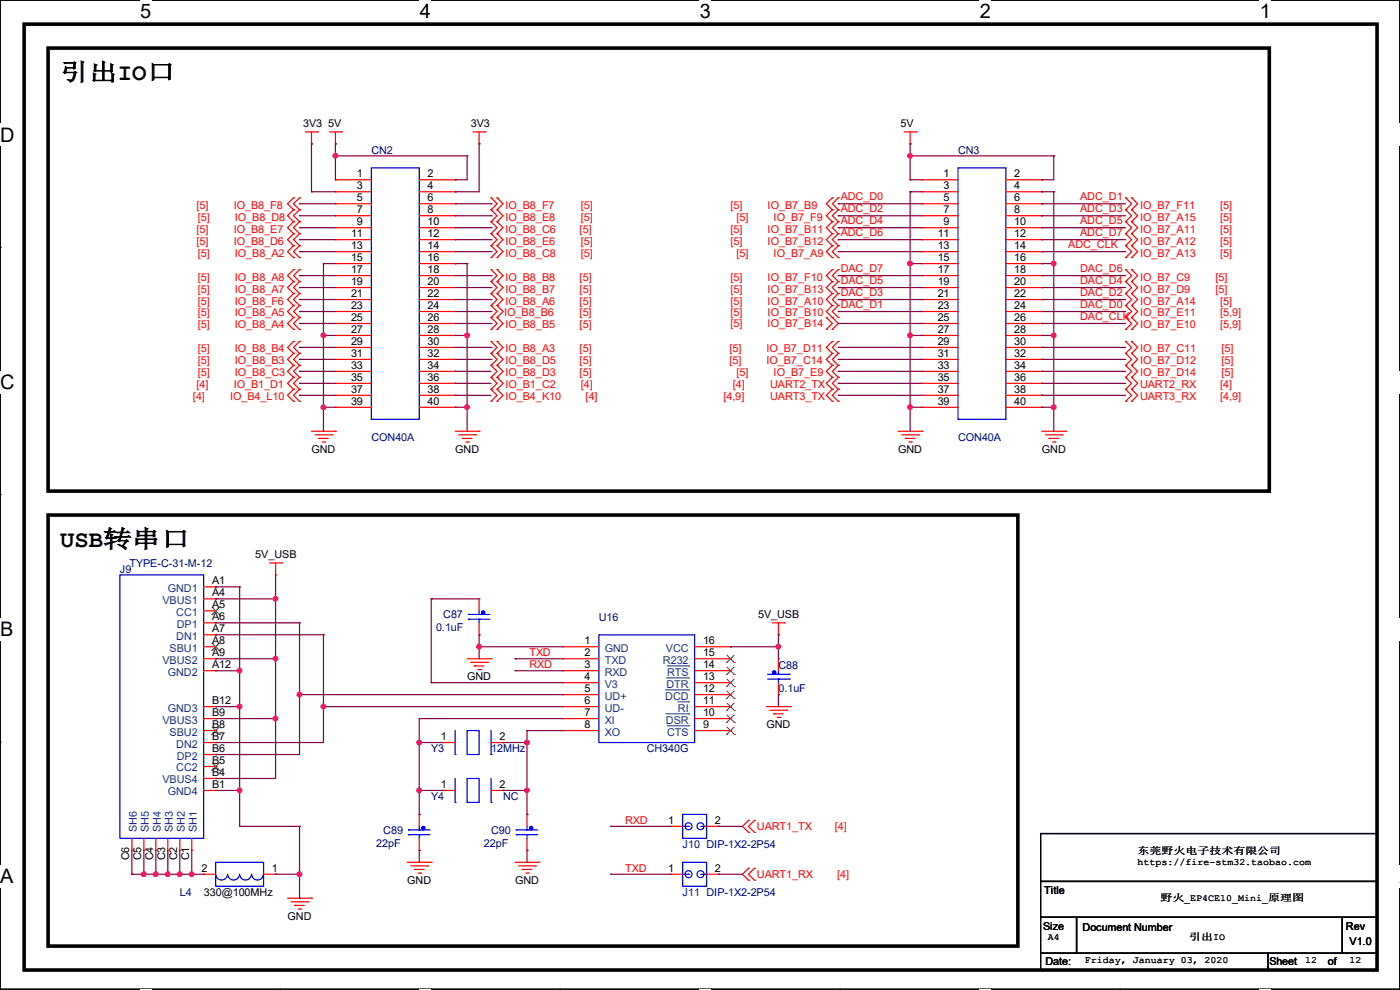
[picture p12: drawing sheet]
<svg xmlns="http://www.w3.org/2000/svg" width="297mm" height="210mm" viewBox="0 0 297 210" stroke-linecap="round" stroke-linejoin="round" font-family="sans-serif">
<path d="M0 0h297v209.8h-297z" fill="none" stroke="#000" stroke-width=".25"/>
<g fill="#fff">
<path d="M29.7 0h2.4v4.8h-2.4z"/>
<path d="M29.7 209.8h2.4v.2h-2.4z"/>
</g>
<path d="M59.4 0h.1M59.4 209.8h.1" fill="none" stroke="#000" stroke-width=".25"/>
<g fill="#fff">
<path d="M89.1 0h2.3v4.8h-2.3z"/>
<path d="M89.1 209.8h2.3v.2h-2.3z"/>
</g>
<path d="M118.8 0h.1M118.8 209.8h.1" fill="none" stroke="#000" stroke-width=".25"/>
<g fill="#fff">
<path d="M148.5 0h2.3v4.8h-2.3z"/>
<path d="M148.5 209.8h2.3v.2h-2.3z"/>
</g>
<path d="M178.2 0h.1M178.2 209.8h.1" fill="none" stroke="#000" stroke-width=".25"/>
<g fill="#fff">
<path d="M207.9 0h2.3v4.8h-2.3z"/>
<path d="M207.9 209.8h2.3v.2h-2.3z"/>
</g>
<path d="M237.6 0h.1M237.6 209.8h.1" fill="none" stroke="#000" stroke-width=".25"/>
<g fill="#fff">
<path d="M267.3 0h2.3v4.8h-2.3z"/>
<path d="M267.3 209.8h2.3v.2h-2.3z"/>
<path d="M0 26.2h3.1v4.8h-3.1z"/>
<path d="M297 26.2v4.8z"/>
<path d="M0 78.7h3.1v4.7h-3.1z"/>
<path d="M297 78.7v4.7z"/>
</g>
<path d="M0 52.5h.1M297 52.5h.1" fill="none" stroke="#000" stroke-width=".25"/>
<g fill="#fff">
<path d="M0 131.1h2.9v4.8h-2.9z"/>
<path d="M297 131.1v4.8z"/>
</g>
<path d="M0 104.9h.1M297 104.9h.1" fill="none" stroke="#000" stroke-width=".25"/>
<g fill="#fff">
<path d="M0 183.6h2.9v4.7h-2.9z"/>
<path d="M296.9 183.6h.1v4.7h-.1z"/>
</g>
<path d="M0 157.4h.1M297 157.4h.1M220.8 176.8h71.3v10.2h-71.3zM220.8 187h71.3v7.6h-71.3zM220.8 194.6h7.6v7.6h-7.6zM228.4 194.6h56.4v7.6h-56.4zM284.8 194.6h7.3v7.6h-7.3zM220.8 202.2h48.2v3.6h-48.2zM269 202.2h23.1v3.6h-23.1z" fill="none" stroke="#000" stroke-width=".25"/>
<path d="M5.1 5.1h287v200.7h-287zM10.2 10.2h259.1v94h-259.1zM10.2 109.3h205.7v91.4h-205.7z" fill="none" stroke="#000" stroke-width=".76"/>
<g fill="none" stroke="#f00" stroke-width=".25">
<path d="M64.8 28h2.6M66.1 30.5h.1M66.1 28v2.5M67.4 28h.1M69.9 28h2.5M71.2 30.5h.1M71.2 38.1h.1M71.2 28v2.5M71.2 38.1h7.6M72.4 28h.1M88.9 38.1h7.7M96.6 38.1h.1"/>
<path d="M100.4 28h2.5M101.6 30.5h.1M101.6 28v2.5M102.9 28h.1M191.8 28h2.6M193.1 30.5h.1M193.1 28v2.5M194.4 28h.1M195.6 38.1h.1M195.6 38.1h7.6M213.4 38.1h7.6M221 38.1h.1"/>
<path d="M62.3 42h.1M62.3 44.5h.1M62.3 47h.1M62.3 49.6h.1M62.3 52.1h.1M62.3 54.7h.1M62.3 57.2h.1M62.3 59.7h.1M62.3 42l-1.3 1.2 1.3 1.3M62.3 44.5l-1.3 1.3 1.3 1.2M62.3 47l-1.3 1.3 1.3 1.3M62.3 49.6l-1.3 1.2 1.3 1.3"/>
<path d="M62.3 52.1l-1.3 1.3 1.3 1.3M62.3 57.2l-1.3 1.3 1.3 1.2M62.3 59.7l-1.3 1.3 1.3 1.3M63.5 42h.1M63.5 44.5h.1M63.5 47h.1M63.5 49.6h.1M63.5 52.1h.1M63.5 54.7h.1M63.5 57.2h.1M63.5 59.7h.1M63.5 42l-1.2 1.2 1.2 1.3"/>
<path d="M63.5 44.5l-1.2 1.3 1.2 1.2M63.5 47l-1.2 1.3 1.2 1.3M63.5 49.6l-1.2 1.2 1.2 1.3M63.5 52.1l-1.2 1.3 1.2 1.3M63.5 57.2l-1.2 1.3 1.2 1.2M63.5 59.7l-1.2 1.3 1.2 1.3M71.2 40.7h.1M71.2 43.2h.1M71.2 45.8h.1M71.2 48.3h.1M71.2 50.8h.1M71.2 53.4h.1"/>
<path d="M71.2 55.9h.1M71.2 58.5h.1M71.2 40.7h7.6M71.2 43.2h7.6M71.2 45.8h7.6M71.2 48.3h7.6M71.2 50.8h7.6M71.2 53.4h7.6M71.2 55.9h7.6M71.2 58.5h7.6M88.9 40.7h7.7M88.9 43.2h7.7"/>
<path d="M88.9 45.8h7.7M88.9 48.3h7.7M88.9 50.8h7.7M88.9 53.4h7.7M88.9 55.9h7.7M88.9 58.5h7.7M96.6 40.7h.1M96.6 43.2h.1M96.6 45.8h.1M96.6 48.3h.1M96.6 50.8h.1M96.6 53.4h.1"/>
<path d="M96.6 55.9h.1M96.6 58.5h.1M104.2 42h.1M104.2 44.5h.1M104.2 47h.1M104.2 49.6h.1M104.2 52.1h.1M104.2 54.7h.1M104.2 57.2h.1M104.2 59.7h.1M104.2 42l1.3 1.2-1.3 1.3M104.2 44.5l1.3 1.3-1.3 1.2"/>
<path d="M104.2 47l1.3 1.3-1.3 1.3M104.2 49.6l1.3 1.2-1.3 1.3M104.2 52.1l1.3 1.3-1.3 1.3M104.2 57.2l1.3 1.3-1.3 1.2M104.2 59.7l1.3 1.3-1.3 1.3M105.5 42h.1M105.5 44.5h.1M105.5 47h.1M105.5 49.6h.1M105.5 52.1h.1M105.5 54.7h.1M105.5 57.2h.1"/>
<path d="M105.5 59.7h.1M105.5 42l1.2 1.2-1.2 1.3M105.5 44.5l1.2 1.3-1.2 1.2M105.5 47l1.2 1.3-1.2 1.3M105.5 49.6l1.2 1.2-1.2 1.3M105.5 52.1l1.2 1.3-1.2 1.3M105.5 57.2l1.2 1.3-1.2 1.2M105.5 59.7l1.2 1.3-1.2 1.3M176.6 57.2h.1M176.6 59.7h.1M176.6 42h.1M176.6 44.5h.1"/>
<path d="M176.6 47h.1M176.6 49.6h.1M176.6 52.1h.1M176.6 54.7h.1M176.6 57.2l-1.3 1.3 1.3 1.2M176.6 42l-1.3 1.2 1.3 1.3M176.6 44.5l-1.3 1.3 1.3 1.2M176.6 47l-1.3 1.3 1.3 1.3M176.6 49.6l-1.3 1.2 1.3 1.3M176.6 59.7l-1.3 1.3 1.3 1.3M176.6 52.1l-1.3 1.3 1.3 1.3M177.8 57.2h.1"/>
<path d="M177.8 59.7h.1M177.8 42h.1M177.8 44.5h.1M177.8 47h.1M177.8 49.6h.1M177.8 52.1h.1M177.8 54.7h.1M177.8 57.2l-1.2 1.3 1.2 1.2M177.8 42l-1.2 1.2 1.2 1.3M177.8 44.5l-1.2 1.3 1.2 1.2M177.8 47l-1.2 1.3 1.2 1.3M177.8 49.6l-1.2 1.2 1.2 1.3"/>
<path d="M177.8 59.7l-1.2 1.3 1.2 1.3M177.8 52.1l-1.2 1.3 1.2 1.3M195.6 40.7h.1M195.6 43.2h.1M195.6 45.8h.1M195.6 48.3h.1M195.6 50.8h.1M195.6 53.4h.1M195.6 55.9h.1M195.6 58.5h.1M195.6 40.7h7.6M195.6 43.2h7.6"/>
<path d="M195.6 45.8h7.6M195.6 48.3h7.6M195.6 50.8h7.6M195.6 53.4h7.6M195.6 55.9h7.6M195.6 58.5h7.6M213.4 40.7h7.6M213.4 43.2h7.6M213.4 45.8h7.6M213.4 48.3h7.6M213.4 50.8h7.6M213.4 53.4h7.6"/>
<path d="M213.4 55.9h7.6M213.4 58.5h7.6M221 40.7h.1M221 43.2h.1M221 45.8h.1M221 48.3h.1M221 50.8h.1M221 53.4h.1M221 55.9h.1M221 58.5h.1M238.8 44.5h.1M238.8 47h.1"/>
<path d="M238.8 42h.1M238.8 49.6h.1M238.8 52.1h.1M238.8 54.7h.1M238.8 57.2h.1M238.8 59.7h.1M238.8 44.5l1.3 1.3-1.3 1.2M238.8 42l1.3 1.2-1.3 1.3M238.8 47l1.3 1.3-1.3 1.3M238.8 49.6l1.3 1.2-1.3 1.3M238.8 52.1l1.3 1.3-1.3 1.3M238.8 57.2l1.3 1.3-1.3 1.2"/>
<path d="M238.8 59.7l1.3 1.3-1.3 1.3M240.1 44.5h.1M240.1 47h.1M240.1 42h.1M240.1 49.6h.1M240.1 52.1h.1M240.1 54.7h.1M240.1 57.2h.1M240.1 59.7h.1M240.1 44.5l1.2 1.3-1.2 1.2M240.1 42l1.2 1.2-1.2 1.3M240.1 47l1.2 1.3-1.2 1.3"/>
<path d="M240.1 49.6l1.2 1.2-1.2 1.3M240.1 52.1l1.2 1.3-1.2 1.3M240.1 57.2l1.2 1.3-1.2 1.2M240.1 59.7l1.2 1.3-1.2 1.3M62.3 62.3h.1M62.3 64.8h.1M62.3 67.4h.1M62.3 69.9h.1M62.3 72.4h.1M62.3 75h.1M62.3 77.5h.1M62.3 62.3l-1.3 1.2 1.3 1.3"/>
<path d="M62.3 64.8l-1.3 1.3 1.3 1.3M62.3 67.4l-1.3 1.2 1.3 1.3M62.3 72.4l-1.3 1.3 1.3 1.3M62.3 75l-1.3 1.2 1.3 1.3M62.3 77.5l-1.3 1.3 1.3 1.3M63.5 62.3h.1M63.5 64.8h.1M63.5 67.4h.1M63.5 69.9h.1M63.5 72.4h.1M63.5 75h.1M63.5 77.5h.1"/>
<path d="M63.5 62.3l-1.2 1.2 1.2 1.3M63.5 64.8l-1.2 1.3 1.2 1.3M63.5 67.4l-1.2 1.2 1.2 1.3M63.5 72.4l-1.2 1.3 1.2 1.3M63.5 75l-1.2 1.2 1.2 1.3M63.5 77.5l-1.2 1.3 1.2 1.3M71.2 61h.1M71.2 63.5h.1M71.2 66.1h.1M71.2 68.6h.1M71.2 71.2h.1M71.2 73.7h.1"/>
<path d="M71.2 76.2h.1M71.2 78.8h.1M71.2 61h7.6M71.2 63.5h7.6M71.2 66.1h7.6M71.2 68.6h7.6M71.2 71.2h7.6M71.2 73.7h7.6M71.2 76.2h7.6M71.2 78.8h7.6M88.9 61h7.7M88.9 63.5h7.7"/>
<path d="M88.9 66.1h7.7M88.9 68.6h7.7M88.9 71.2h7.7M88.9 73.7h7.7M88.9 76.2h7.7M88.9 78.8h7.7M96.6 61h.1M96.6 63.5h.1M96.6 66.1h.1M96.6 68.6h.1M96.6 71.2h.1M96.6 73.7h.1"/>
<path d="M96.6 76.2h.1M96.6 78.8h.1M104.2 62.3h.1M104.2 64.8h.1M104.2 67.4h.1M104.2 69.9h.1M104.2 72.4h.1M104.2 75h.1M104.2 77.5h.1M104.2 62.3l1.3 1.2-1.3 1.3M104.2 64.8l1.3 1.3-1.3 1.3M104.2 67.4l1.3 1.2-1.3 1.3"/>
<path d="M104.2 72.4l1.3 1.3-1.3 1.3M104.2 75l1.3 1.2-1.3 1.3M104.2 77.5l1.3 1.3-1.3 1.3M105.5 62.3h.1M105.5 64.8h.1M105.5 67.4h.1M105.5 69.9h.1M105.5 72.4h.1M105.5 75h.1M105.5 77.5h.1M105.5 62.3l1.2 1.2-1.2 1.3M105.5 64.8l1.2 1.3-1.2 1.3"/>
<path d="M105.5 67.4l1.2 1.2-1.2 1.3M105.5 72.4l1.2 1.3-1.2 1.3M105.5 75l1.2 1.2-1.2 1.3M105.5 77.5l1.2 1.3-1.2 1.3M175.3 69.9h.1M175.3 67.4h.1M175.3 67.4l1.3 1.2-1.3 1.3M176.6 62.3h.1M176.6 64.8h.1M176.6 67.4h.1M176.6 72.4h.1M176.6 75h.1"/>
<path d="M176.6 77.5h.1M176.6 69.9h.1M176.6 62.3l-1.3 1.2 1.3 1.3M176.6 64.8l-1.3 1.3 2.5 2.5-1.2 1.3M176.6 72.4l-1.3 1.3 1.3 1.3M176.6 75l-1.3 1.2 1.3 1.3M176.6 77.5l-1.3 1.3 1.3 1.3M177.8 62.3h.1M177.8 64.8h.1M177.8 67.4h.1M177.8 72.4h.1M177.8 75h.1"/>
<path d="M177.8 77.5h.1M177.8 62.3l-1.2 1.2 1.2 1.3M177.8 64.8l-1.2 1.3 1.2 1.3M177.8 72.4l-1.2 1.3 1.2 1.3M177.8 75l-1.2 1.2 1.2 1.3M177.8 77.5l-1.2 1.3 1.2 1.3M195.6 61h.1M195.6 63.5h.1M195.6 66.1h.1M195.6 68.6h.1M195.6 71.2h.1M195.6 73.7h.1"/>
<path d="M195.6 76.2h.1M195.6 78.8h.1M195.6 61h7.6M195.6 63.5h7.6M195.6 66.1h7.6M195.6 68.6h7.6M195.6 71.2h7.6M195.6 73.7h7.6M195.6 76.2h7.6M195.6 78.8h7.6M213.4 61h7.6M213.4 63.5h7.6"/>
<path d="M213.4 66.1h7.6M213.4 68.6h7.6M213.4 71.2h7.6M213.4 73.7h7.6M213.4 76.2h7.6M213.4 78.8h7.6M221 61h.1M221 63.5h.1M221 66.1h.1M221 68.6h.1M221 71.2h.1M221 73.7h.1"/>
<path d="M221 76.2h.1M221 78.8h.1M238.8 62.3h.1M238.8 64.8h.1M238.8 67.4h.1M238.8 69.9h.1M238.8 72.4h.1M238.8 75h.1M238.8 77.5h.1M238.8 62.3l1.3 1.2-1.3 1.3M238.8 64.8l1.3 1.3-1.3 1.3M238.8 67.4l1.3 1.2-1.3 1.3"/>
<path d="M238.8 72.4l1.3 1.3-1.3 1.3M238.8 75l1.3 1.2-1.3 1.3M238.8 77.5l1.3 1.3-1.3 1.3M240.1 62.3h.1M240.1 64.8h.1M240.1 67.4h.1M240.1 69.9h.1M240.1 72.4h.1M240.1 75h.1M240.1 77.5h.1M240.1 62.3l1.2 1.2-1.2 1.3M240.1 64.8l1.2 1.3-1.2 1.3"/>
<path d="M240.1 67.4l1.2 1.2-1.2 1.3M240.1 72.4l1.2 1.3-1.2 1.3M240.1 75l1.2 1.2-1.2 1.3M240.1 77.5l1.2 1.3-1.2 1.3M62.3 80.1h.1M62.3 82.6h.1M62.3 85.1h.1M62.3 80.1l-1.3 1.2 1.3 1.3M62.3 82.6l-1.3 1.3 1.3 1.2M63.5 80.1h.1M63.5 82.6h.1M63.5 85.1h.1"/>
<path d="M63.5 80.1l-1.2 1.2 1.2 1.3M63.5 82.6l-1.2 1.3 1.2 1.2M66.1 91.5h5.1M66.8 92.2h3.6M67.6 93h.1M67.6 93h2M68.4 93.8h.5M68.9 93.8h.1M70.4 92.2h.1M71.2 91.5h.1M71.2 81.3h.1M71.2 83.9h.1"/>
<path d="M71.2 86.4h.1M71.2 81.3h7.6M71.2 83.9h7.6M71.2 86.4h7.6M88.9 81.3h7.7M88.9 83.9h7.7M88.9 86.4h7.7M96.6 81.3h.1M96.6 83.9h.1M96.6 86.4h.1M96.6 91.5h5M97.3 92.2h3.6"/>
<path d="M98.1 93h.1M98.1 93h2M98.8 93.8h.6M99.4 93.8h.1M100.9 92.2h.1M101.6 91.5h.1M104.2 80.1h.1M104.2 82.6h.1M104.2 85.1h.1M104.2 80.1l1.3 1.2-1.3 1.3M104.2 82.6l1.3 1.3-1.3 1.2M105.5 80.1h.1"/>
<path d="M105.5 82.6h.1M105.5 85.1h.1M105.5 80.1l1.2 1.2-1.2 1.3M105.5 82.6l1.2 1.3-1.2 1.2M176.6 80.1h.1M176.6 82.6h.1M176.6 85.1h.1M176.6 80.1l-1.3 1.2 1.3 1.3M176.6 82.6l-1.3 1.3 1.3 1.2M177.8 80.1h.1M177.8 82.6h.1M177.8 85.1h.1"/>
<path d="M177.8 80.1l-1.2 1.2 1.2 1.3M177.8 82.6l-1.2 1.3 1.2 1.2M190.5 91.5h5.1M191.3 92.2h3.6M192.1 93h.1M192.1 93h2M192.8 93.8h.5M193.3 93.8h.1M194.9 92.2h.1M195.6 91.5h.1M195.6 81.3h.1M195.6 83.9h.1"/>
<path d="M195.6 86.4h.1M195.6 81.3h7.6M195.6 83.9h7.6M195.6 86.4h7.6M213.4 81.3h7.6M213.4 83.9h7.6M213.4 86.4h7.6M221 81.3h.1M221 83.9h.1M221 86.4h.1M221 91.5h5.1M221.8 92.2h3.5"/>
<path d="M222.5 93h.1M222.5 93h2.1M223.3 93.8h.5M223.8 93.8h.1M225.3 92.2h.1M226.1 91.5h.1M238.8 80.1h.1M238.8 82.6h.1M238.8 85.1h.1M238.8 80.1l1.3 1.2-1.3 1.3M238.8 82.6l1.3 1.3-1.3 1.2M240.1 80.1h.1"/>
<path d="M240.1 82.6h.1M240.1 85.1h.1M240.1 80.1l1.2 1.2-1.2 1.3M240.1 82.6l1.2 1.3-1.2 1.2M57.2 119.4h2.5M58.5 119.4v2.6M59.7 119.4h.1M43.2 139.7h2.6M43.2 132.1h2.6M43.2 124.5h2.6M43.2 127h2.6M43.2 129.6h2.6"/>
<path d="M43.2 134.7h2.6M43.2 137.2h2.6M45.8 124.5h.1M45.8 127h.1M45.8 129.6h.1M45.8 132.1h.1M45.8 134.7h.1M45.8 137.2h.1M45.8 139.7h.1M58.5 122h.1M99.1 139.7h5.1M101.6 127h.1"/>
<path d="M101.6 134.7h.1M101.6 127v2.6M101.6 132.1v2.6M104.2 139.7h.1M119.4 137.2h.1M119.4 139.7h.1M119.4 139.7h7.6M119.4 137.2h7.6M147.4 139.7h7.6M147.4 137.2h7.6M155 139.7h.1M155 137.2h.1"/>
<path d="M163.9 132.1h2.5M165.1 134.7h.1M165.1 139.7h.1M165.1 132.1v2.6M165.1 139.7v2.6M166.4 132.1h.1M43.2 149.9h2.6M43.2 142.3h2.6M43.2 152.4h2.6M43.2 155h2.6M43.2 157.5h2.6M45.8 142.3h.1"/>
<path d="M45.8 149.9h.1M45.8 152.4h.1M45.8 155h.1M45.8 157.5h.1M94 157.5h.1M94 157.5h2.6M99.9 140.5h3.5M100.6 141.3h.1M100.6 141.3h2.1M101.4 142h.5M101.9 142h.1M103.4 140.5h.1"/>
<path d="M104.2 157.5h2.5M106.7 157.5h.1M119.4 142.3h.1M119.4 144.8h.1M119.4 147.4h.1M119.4 149.9h.1M119.4 152.4h.1M119.4 155h.1M119.4 149.9h7.6M119.4 142.3h7.6M119.4 152.4h7.6M119.4 155h7.6"/>
<path d="M119.4 144.8h7.6M119.4 147.4h7.6M147.4 149.9h7.6M147.4 142.3h7.6M147.4 152.4h7.6M147.4 155h7.6M147.4 144.8h7.6M147.4 147.4h7.6M155 155h.1M155 152.4h.1M155 149.9h.1M155 147.4h.1"/>
<path d="M155 144.8h.1M155 142.3h.1M162.6 149.9h5.1M163.4 150.7h3.5M164.1 151.4h.1M164.1 151.4h2.1M164.9 152.2h.5M165.1 147.4h.1M165.1 144.8v2.6M165.4 152.2h.1M166.9 150.7h.1M167.7 149.9h.1"/>
<path d="M28 177.8v2.6M30.5 177.8v2.6M33.1 177.8v2.6M35.6 177.8v2.6M38.1 177.8v2.6M40.7 177.8v2.6M43.2 160.1h2.6M43.2 162.6h2.6M43.2 165.1h2.6M43.2 167.7h2.6M45.8 160.1h.1M45.8 162.6h.1"/>
<path d="M45.8 165.1h.1M45.8 167.7h.1M88.9 172.8h.1M88.9 172.8v2.5M88.9 177.8v2.6M94 167.7h.1M94 167.7h2.6M104.2 167.7h2.5M106.7 167.7h.1M111.8 172.8h.1M111.8 172.8v2.5M111.8 177.8v2.6"/>
<path d="M142.3 175.3h.1M142.3 175.3h2.5M149.9 175.3h2.5M152.4 175.3h.1M158.8 174h.1M158.8 176.6h.1M158.8 174l-1.3 1.3 1.3 1.3M160.1 176.6h.1M160.1 174h.1M160.1 174l-1.3 1.3 1.3 1.3M28 180.4h.1M30.5 180.4h.1"/>
<path d="M33.1 180.4h.1M35.6 180.4h.1M38.1 180.4h.1M40.7 180.4h.1M43.2 185.5h.1M43.2 185.5h2.6M55.9 185.5h2.6M58.5 185.5h.1M61 190.5h5.1M61.8 191.3h3.5M62.5 192.1h.1M62.5 192.1h2.1"/>
<path d="M63.3 192.8h.5M63.8 192.8h.1M65.3 191.3h.1M66.1 190.5h.1M86.4 182.9h5.1M87.2 183.7h3.5M87.9 184.4h.1M87.9 184.4h2.1M88.7 185.2h.5M88.9 180.4h.1M89.2 185.2h.1M90.7 183.7h.1"/>
<path d="M91.5 182.9h.1M109.3 182.9h5M110 183.7h3.6M110.8 184.4h.1M110.8 184.4h2M111.5 185.2h.6M111.8 180.4h.1M112.1 185.2h.1M113.6 183.7h.1M114.3 182.9h.1M142.3 185.5h.1M142.3 185.5h2.5"/>
<path d="M149.9 185.5h2.5M152.4 185.5h.1M158.8 184.2h.1M158.8 186.7h.1M158.8 184.2l-1.3 1.3 1.3 1.2M160.1 186.7h.1M160.1 184.2h.1M160.1 184.2l-1.3 1.3 1.3 1.2"/>
</g>
<g fill="none" stroke="#00f" stroke-width=".25">
<path d="M78.8 35.6h10.1v53.3h-10.1zM203.2 35.6h10.2v53.3h-10.2zM25.4 122h17.8v55.8h-17.8zM99.4 131.4h.1M99.4 130.3h.1M99.4 131.4h4.5M99.4 130.3h4.5M101.6 131.4h.1M101.6 130.3h.1M101.6 129.6v.7M101.6 131.4v.7M127 134.7h20.4v22.8h-20.4z"/>
<path d="M96.6 155v5.1M99.1 155h2.5v5.1h-2.5zM104.2 155v5.1M162.9 144.1h4.5M162.9 143h4.5M165.1 144.1h.1M165.1 143h.1M165.1 142.3v.7M165.1 144.1v.7M167.4 144.1h.1M167.4 143h.1M86.7 177.1h.1"/>
<path d="M86.7 176.1h.1M86.7 177.1h4.5M86.7 176.1h4.5M88.9 177.1h.1M88.9 176.1h.1M88.9 175.3v.8M88.9 177.1v.7M96.6 160.1h.1M96.6 170.2h.1M96.6 165.1v5.1M99.1 165.1h2.5v5.1h-2.5zM104.2 160.1h.1"/>
<path d="M104.2 170.2h.1M104.2 165.1v5.1M109.5 177.1h.1M109.5 176.1h.1M109.5 177.1h4.6M109.5 176.1h4.6M111.8 177.1h.1M111.8 176.1h.1M111.8 175.3v.8M111.8 177.1v.7M144.8 172.8h5.1v5h-5.1zM144.8 175.3h1.3"/>
<path d="M146.1 175.3h.1M148.6 175.3h1.3M149.9 175.3h.1M45.8 182.9h10.1v5.1h-10.1zM45.8 185.5a1.25 1.25 0 0 0 1.2 1.2 1.25 1.25 0 0 0 1.3-1.2M48.3 185.5a1.25 1.25 0 0 0 1.3 1.2 1.25 1.25 0 0 0 1.2-1.2M50.8 185.5a1.27 1.27 0 0 0 1.3 1.2 1.27 1.27 0 0 0 1.3-1.2 1.25 1.25 0 0 0 1.2 1.2 1.25 1.25 0 0 0 1.3-1.2M144.8 182.9h5.1v5.1h-5.1zM144.8 185.5h1.3M146.1 185.5h.1M148.6 185.5h1.3M149.9 185.5h.1"/>
<circle cx="146.1" cy="175.3" r=".74"/>
<circle cx="148.6" cy="175.3" r=".74"/>
<circle cx="146.1" cy="185.4" r=".74"/>
<circle cx="148.6" cy="185.4" r=".74"/>
</g>
<g fill="#00f" stroke="#00f" stroke-width=".25">
<circle cx="102.5" cy="129.9" r=".36"/>
<circle cx="164.2" cy="142.6" r=".36"/>
<circle cx="89.8" cy="175.7" r=".36"/>
<circle cx="112.7" cy="175.7" r=".36"/>
</g>
<g fill="none" stroke="#804000" stroke-width=".21">
<path d="M45 130.4h.1M45 138h.1M45 128.8l1.6 1.6M45 136.4l1.6 1.6M46.5 128.8l-1.5 1.6M46.5 136.4l-1.5 1.6M46.6 130.4h.1M46.6 138h.1M154.2 139l1.6 1.5M155.7 139l-1.5 1.5M45 155.8h.1M45 154.2l1.6 1.6"/>
<path d="M46.5 154.2l-1.5 1.6M46.6 155.8h.1M154.2 155.8h.1M154.2 153.2h.1M154.2 150.7h.1M154.2 148.2h.1M154.2 145.6h.1M154.2 143.1h.1M154.2 140.5h.1M154.2 154.2l1.6 1.6M154.2 151.7l1.6 1.5M154.2 149.1l1.6 1.6"/>
<path d="M154.2 146.6l1.6 1.6M154.2 144.1l1.6 1.5M154.2 141.5l1.6 1.6M155.7 154.2l-1.5 1.6M155.7 151.7l-1.5 1.5M155.7 149.1l-1.5 1.6M155.7 146.6l-1.5 1.6M155.7 144.1l-1.5 1.5M155.7 141.5l-1.5 1.6M155.8 155.8h.1M155.8 153.2h.1M155.8 150.7h.1"/>
<path d="M155.8 148.2h.1M155.8 145.6h.1M155.8 143.1h.1M155.8 140.5h.1M45 163.4h.1M45 161.8l1.6 1.6M46.5 161.8l-1.5 1.6M46.6 163.4h.1"/>
</g>
<path d="M141.1 146.3h5M141.3 151.4h4.8M141.4 143.8h4.7M141.5 154h4.6M141.5 141.3h4.6M143.8 148.9h2.3M146.1 154h.1M146.1 151.4h.1M146.1 148.9h.1M146.1 146.3h.1M146.1 143.8h.1M146.1 141.3h.1" fill="none" stroke="#004080" stroke-width=".21"/>
<g fill="none" stroke="#800040" stroke-width=".25">
<path d="M66.1 30.5h.1M66.1 30.5v10.2M71.2 30.5h.1M71.2 33.1h.1M71.2 33.1h27.9M71.2 30.5v7.6M96.6 38.1h.1M99.1 33.1h.1M99.1 33.1v5h-2.5M101.6 30.5h.1M101.6 30.5v10.2h-5M193.1 30.5h.1"/>
<path d="M193.1 38.1h.1M193.1 33.1h.1M193.1 30.5v7.6M193.1 38.1h2.5M193.1 33.1h30.5M221 38.1h.1M223.6 33.1h.1M223.6 33.1v5h-2.6M63.5 43.2h.1M63.5 45.8h.1M63.5 48.3h.1M63.5 50.8h.1"/>
<path d="M63.5 53.4h.1M63.5 58.5h.1M63.5 53.4h7.7M63.5 48.3h7.7M63.5 45.8h7.7M63.5 43.2h7.7M63.5 50.8h7.7M63.5 58.5h7.7M66.1 40.7h.1M66.1 40.7h5.1M68.6 55.9h.1M68.6 55.9h2.6"/>
<path d="M68.6 55.9v35.6M96.6 55.9h.1M96.6 40.7h.1M96.6 55.9h2.5M96.6 53.4h7.6M96.6 48.3h7.6M96.6 45.8h7.6M96.6 43.2h7.6M96.6 50.8h7.6M96.6 58.5h7.6M99.1 55.9h.1M99.1 55.9v35.6"/>
<path d="M104.2 43.2h.1M104.2 45.8h.1M104.2 48.3h.1M104.2 50.8h.1M104.2 53.4h.1M104.2 58.5h.1M177.8 48.3h.1M177.8 45.8h.1M177.8 43.2h.1M177.8 50.8h.1M177.8 58.5h.1M177.8 53.4h.1"/>
<path d="M177.8 53.4h17.8M177.8 48.3h17.8M177.8 45.8h17.8M177.8 43.2h17.8M177.8 50.8h17.8M177.8 58.5h17.8M193.1 55.9h.1M193.1 40.7h.1M193.1 55.9h2.5M193.1 40.7v50.8M193.1 40.7h2.5M221 40.7h.1"/>
<path d="M221 55.9h.1M221 53.4h.1M221 45.8h.1M221 43.2h.1M221 50.8h.1M221 48.3h.1M221 58.5h.1M221 55.9h2.6M221 40.7h2.6M221 53.4h17.8M221 48.3h17.8M221 45.8h17.8"/>
<path d="M221 43.2h17.8M221 50.8h17.8M221 58.5h17.8M223.6 40.7h.1M223.6 55.9h.1M223.6 40.7v50.8M63.5 78.8h.1M63.5 61h.1M63.5 63.5h.1M63.5 66.1h.1M63.5 68.6h.1M63.5 73.7h.1"/>
<path d="M63.5 76.2h.1M63.5 68.6h7.7M63.5 61h7.7M63.5 63.5h7.7M63.5 66.1h7.7M63.5 78.8h7.7M63.5 73.7h7.7M63.5 76.2h7.7M68.6 71.2h.1M68.6 71.2h2.6M96.6 71.2h.1M96.6 78.8h.1"/>
<path d="M96.6 71.2h2.5M96.6 68.6h7.6M96.6 61h7.6M96.6 63.5h7.6M96.6 66.1h7.6M96.6 78.8h7.6M96.6 73.7h7.6M96.6 76.2h7.6M99.1 71.2h.1M104.2 61h.1M104.2 63.5h.1M104.2 66.1h.1"/>
<path d="M104.2 68.6h.1M104.2 73.7h.1M104.2 76.2h.1M177.8 61h.1M177.8 63.5h.1M177.8 66.1h.1M177.8 73.7h.1M177.8 76.2h.1M177.8 78.8h.1M177.8 68.6h.1M177.8 68.6h17.8M177.8 61h17.8"/>
<path d="M177.8 63.5h17.8M177.8 66.1h17.8M177.8 78.8h17.8M177.8 73.7h17.8M177.8 76.2h17.8M193.1 71.2h.1M193.1 71.2h2.5M221 71.2h.1M221 68.6h.1M221 61h.1M221 63.5h.1M221 66.1h.1"/>
<path d="M221 73.7h.1M221 78.8h.1M221 76.2h.1M221 71.2h2.6M221 68.6h17.8M221 61h17.8M221 63.5h17.8M221 66.1h17.8M221 78.8h17.8M221 73.7h17.8M221 76.2h17.8M223.6 71.2h.1"/>
<path d="M63.5 81.3h.1M63.5 83.9h.1M63.5 83.9h7.7M63.5 81.3h7.7M68.6 86.4h.1M68.6 86.4h2.6M96.6 86.4h.1M96.6 81.3h.1M96.6 83.9h.1M96.6 86.4h2.5M96.6 83.9h7.6M96.6 81.3h7.6"/>
<path d="M99.1 86.4h.1M177.8 81.3h.1M177.8 83.9h.1M177.8 83.9h17.8M177.8 81.3h17.8M193.1 86.4h.1M193.1 86.4h2.5M221 86.4h.1M221 83.9h.1M221 81.3h.1M221 86.4h2.6M221 83.9h17.8"/>
<path d="M221 81.3h17.8M223.6 86.4h.1M45.8 124.5h.1M45.8 127h.1M45.8 139.7h.1M45.8 132.1h.1M45.8 134.7h.1M45.8 124.5h5M45.8 127h12.7M45.8 139.7h12.7M45.8 132.1h17.7M45.8 134.7h22.8"/>
<path d="M50.8 124.5h.1M50.8 124.5v50.8M58.5 127h.1M58.5 139.7h.1M58.5 122v43.1h-12.7M63.5 132.1h.1M63.5 132.1v28h-17.7M68.6 134.7h.1M68.6 134.7v22.8h-22.8M91.5 127h.1M91.5 127h10.1M91.5 127v17.8"/>
<path d="M101.6 137.2h.1M101.6 134.7h.1M101.6 137.2h17.8M101.6 134.7v5M109.3 139.7h.1M109.3 139.7h10.1M155 137.2h.1M155 137.2h10.1M165.1 134.7h.1M165.1 137.2h.1M165.1 134.7v5M45.8 142.3h.1"/>
<path d="M45.8 149.9h.1M45.8 152.4h.1M45.8 157.5h.1M45.8 142.3h5M45.8 149.9h5M45.8 152.4h12.7M50.8 142.3h.1M50.8 149.9h.1M58.5 152.4h.1M63.5 147.4h.1M63.5 147.4h55.9M68.6 149.9h.1"/>
<path d="M68.6 149.9h50.8M88.9 157.5h.1M88.9 152.4h.1M88.9 152.4h30.5M88.9 157.5h5.1M88.9 152.4v20.4M91.5 144.8h.1M91.5 144.8h27.9M106.7 157.5h.1M106.7 157.5h5.1M109.3 142.3h.1M109.3 142.3h10.1"/>
<path d="M111.8 157.5h.1M111.8 155h.1M111.8 155v17.8M111.8 155h7.6M165.1 147.4h.1M165.1 147.4v2.5M45.8 167.7h.1M45.8 165.1h.1M45.8 160.1h.1M45.8 167.7h5M50.8 167.7h.1M50.8 175.3h.1"/>
<path d="M50.8 175.3h12.7M63.5 175.3h.1M63.5 175.3v15.2M88.9 167.7h.1M88.9 172.8h.1M88.9 167.7h5.1M106.7 167.7h.1M106.7 167.7h5.1M111.8 172.8h.1M129.6 175.3h.1M129.6 175.3h12.7M152.4 175.3h.1"/>
<path d="M152.4 175.3h5.1M28 185.5h.1M28 180.4v5.1M28 185.5h15.2M30.5 185.5h.1M30.5 180.4v5.1M33.1 185.5h.1M33.1 180.4v5.1M35.6 185.5h.1M35.6 180.4v5.1M38.1 185.5h.1M38.1 180.4v5.1"/>
<path d="M40.7 185.5h.1M40.7 180.4v5.1M58.5 185.5h.1M58.5 185.5h5M63.5 190.5h.1M88.9 180.4h.1M88.9 180.4v2.5M111.8 180.4h.1M111.8 180.4v2.5M129.6 185.5h.1M129.6 185.5h12.7M152.4 185.5h.1"/>
<path d="M152.4 185.5h5.1"/>
</g>
<g fill="#f0f" stroke="#f0f" stroke-width=".25">
<circle cx="223.5" cy="55.9" r=".49"/>
<circle cx="193.1" cy="86.4" r=".49"/>
<circle cx="193.1" cy="71.1" r=".49"/>
<circle cx="223.5" cy="71.1" r=".49"/>
<circle cx="223.5" cy="86.4" r=".49"/>
<circle cx="193.1" cy="33" r=".49"/>
<circle cx="193.1" cy="55.9" r=".49"/>
<circle cx="68.6" cy="86.4" r=".49"/>
<circle cx="68.6" cy="71.1" r=".49"/>
<circle cx="99.1" cy="86.4" r=".49"/>
<circle cx="99.1" cy="71.1" r=".49"/>
<circle cx="71.1" cy="33" r=".49"/>
<circle cx="40.7" cy="185.4" r=".49"/>
<circle cx="38.1" cy="185.4" r=".49"/>
<circle cx="35.6" cy="185.4" r=".49"/>
<circle cx="33" cy="185.4" r=".49"/>
<circle cx="30.5" cy="185.4" r=".49"/>
<circle cx="50.8" cy="142.3" r=".49"/>
<circle cx="50.8" cy="167.7" r=".49"/>
<circle cx="50.8" cy="149.9" r=".49"/>
<circle cx="58.4" cy="139.7" r=".49"/>
<circle cx="58.4" cy="127" r=".49"/>
<circle cx="58.4" cy="152.4" r=".49"/>
<circle cx="101.6" cy="137.2" r=".49"/>
<circle cx="88.9" cy="167.7" r=".49"/>
<circle cx="111.8" cy="167.7" r=".49"/>
<circle cx="111.8" cy="157.5" r=".49"/>
<circle cx="88.9" cy="157.5" r=".49"/>
<circle cx="63.5" cy="147.3" r=".49"/>
<circle cx="165.1" cy="137.2" r=".49"/>
<circle cx="68.6" cy="149.9" r=".49"/>
<circle cx="63.5" cy="185.4" r=".49"/>
</g>
<g font-size="5.1">
<text x="12.7" y="17">引出IO口</text>
<text x="12.7" y="116.1">USB转串口</text>
</g>
<g font-size="4.2">
<text x="29.7" y="3.9">5</text>
<text x="89.1" y="3.9">4</text>
<text x="148.5" y="3.9">3</text>
<text x="207.9" y="3.9">2</text>
<text x="267.3" y="3.9">1</text>
<text x="0" y="30.1">D</text>
<text x="0" y="82.5">C</text>
<text x="0" y="135">B</text>
<text x="0" y="187.4">A</text>
<text x="297" y="187.4">A</text>
</g>
<g font-size="2.3">
<text x="64.3" y="27">3V3</text>
<text x="69.6" y="27">5V</text>
<text x="99.9" y="27">3V3</text>
<text x="191.1" y="27">5V</text>
<text x="75.7" y="37.6">1</text>
<text x="75.7" y="40.1">3</text>
<text x="90.7" y="37.6">2</text>
<text x="90.7" y="40.1">4</text>
<text x="200.2" y="37.6">1</text>
<text x="200.2" y="40.1">3</text>
<text x="215.2" y="37.6">2</text>
<text x="215.2" y="40.1">4</text>
<text x="75.7" y="42.7">5</text>
<text x="75.7" y="45.2">7</text>
<text x="75.7" y="47.8">9</text>
<text x="90.7" y="42.7">6</text>
<text x="90.7" y="45.2">8</text>
<text x="90.7" y="47.8">10</text>
<text x="200.2" y="42.7">5</text>
<text x="200.2" y="45.2">7</text>
<text x="200.2" y="47.8">9</text>
<text x="215.2" y="42.7">6</text>
<text x="215.2" y="45.2">8</text>
<text x="215.2" y="47.8">10</text>
<text x="74.5" y="50.3">11</text>
<text x="74.5" y="52.8">13</text>
<text x="90.7" y="50.3">12</text>
<text x="90.7" y="52.8">14</text>
<text x="198.9" y="50.3">11</text>
<text x="198.9" y="52.8">13</text>
<text x="215.2" y="50.3">12</text>
<text x="215.2" y="52.8">14</text>
<text x="74.5" y="55.4">15</text>
<text x="74.5" y="57.9">17</text>
<text x="90.7" y="55.4">16</text>
<text x="90.7" y="57.9">18</text>
<text x="198.9" y="55.4">15</text>
<text x="198.9" y="57.9">17</text>
<text x="215.2" y="55.4">16</text>
<text x="215.2" y="57.9">18</text>
<text x="74.5" y="60.5">19</text>
<text x="74.5" y="63">21</text>
<text x="74.5" y="65.5">23</text>
<text x="90.7" y="60.5">20</text>
<text x="90.7" y="63">22</text>
<text x="90.7" y="65.5">24</text>
<text x="198.9" y="60.5">19</text>
<text x="198.9" y="63">21</text>
<text x="198.9" y="65.5">23</text>
<text x="215.2" y="60.5">20</text>
<text x="215.2" y="63">22</text>
<text x="215.2" y="65.5">24</text>
<text x="74.5" y="68.1">25</text>
<text x="74.5" y="70.6">27</text>
<text x="90.7" y="68.1">26</text>
<text x="90.7" y="70.6">28</text>
<text x="198.9" y="68.1">25</text>
<text x="198.9" y="70.6">27</text>
<text x="215.2" y="68.1">26</text>
<text x="215.2" y="70.6">28</text>
<text x="74.5" y="73.2">29</text>
<text x="74.5" y="75.7">31</text>
<text x="90.7" y="73.2">30</text>
<text x="90.7" y="75.7">32</text>
<text x="198.9" y="73.2">29</text>
<text x="198.9" y="75.7">31</text>
<text x="215.2" y="73.2">30</text>
<text x="215.2" y="75.7">32</text>
<text x="74.5" y="78.2">33</text>
<text x="74.5" y="80.8">35</text>
<text x="74.5" y="83.3">37</text>
<text x="90.7" y="78.2">34</text>
<text x="90.7" y="80.8">36</text>
<text x="90.7" y="83.3">38</text>
<text x="198.9" y="78.2">33</text>
<text x="198.9" y="80.8">35</text>
<text x="198.9" y="83.3">37</text>
<text x="215.2" y="78.2">34</text>
<text x="215.2" y="80.8">36</text>
<text x="215.2" y="83.3">38</text>
<text x="74.5" y="85.9">39</text>
<text x="90.7" y="85.9">40</text>
<text x="198.9" y="85.9">39</text>
<text x="215.2" y="85.9">40</text>
<text x="66.1" y="96.1">GND</text>
<text x="96.6" y="96.1">GND</text>
<text x="190.5" y="96.1">GND</text>
<text x="221" y="96.1">GND</text>
<text x="54.1" y="118.4">5V_USB</text>
<text x="45" y="124">A1</text>
<text x="45" y="126.5">A4</text>
<text x="45" y="129">A5</text>
<text x="45" y="131.6">A6</text>
<text x="160.8" y="131.1">5V_USB</text>
<text x="45" y="134.1">A7</text>
<text x="45" y="136.7">A8</text>
<text x="124" y="136.7">1</text>
<text x="149.1" y="136.7">16</text>
<text x="45" y="139.2">A9</text>
<text x="45" y="141.7">A12</text>
<text x="124" y="139.2">2</text>
<text x="124" y="141.7">3</text>
<text x="149.1" y="141.7">14</text>
<text x="149.1" y="139.2">15</text>
<text x="45" y="149.4">B12</text>
<text x="99.1" y="144.4">GND</text>
<text x="124" y="144.3">4</text>
<text x="124" y="146.8">5</text>
<text x="124" y="149.4">6</text>
<text x="149.1" y="149.4">11</text>
<text x="149.1" y="146.8">12</text>
<text x="149.1" y="144.3">13</text>
<text x="45" y="151.9">B9</text>
<text x="45" y="154.4">B8</text>
<text x="124" y="151.9">7</text>
<text x="124" y="154.4">8</text>
<text x="149.1" y="154.4">9</text>
<text x="149.1" y="151.9">10</text>
<text x="162.6" y="154.5">GND</text>
<text x="45" y="157">B7</text>
<text x="45" y="159.5">B6</text>
<text x="93.5" y="157">1</text>
<text x="106" y="157">2</text>
<text x="45" y="162.1">B5</text>
<text x="45" y="164.6">B4</text>
<text x="45" y="167.1">B1</text>
<text x="93.5" y="167.1">1</text>
<text x="106" y="167.1">2</text>
<text x="141.8" y="174.8">1</text>
<text x="151.7" y="174.8">2</text>
<text x="27.4" y="182.5" transform="rotate(-90 27.4 182.5)">C6</text>
<text x="30" y="182.5" transform="rotate(-90 30 182.5)">C5</text>
<text x="32.5" y="182.5" transform="rotate(-90 32.5 182.5)">C4</text>
<text x="35.1" y="182.5" transform="rotate(-90 35.1 182.5)">C3</text>
<text x="37.6" y="182.5" transform="rotate(-90 37.6 182.5)">C2</text>
<text x="40.1" y="182.5" transform="rotate(-90 40.1 182.5)">C1</text>
<text x="42.7" y="184.9">2</text>
<text x="57.7" y="184.9">1</text>
<text x="141.8" y="184.9">1</text>
<text x="151.7" y="184.9">2</text>
<text x="43.2" y="190.1">330@100MHz</text>
<text x="86.4" y="187.5">GND</text>
<text x="109.3" y="187.5">GND</text>
<text x="221.5" y="189.6">Title</text>
<text x="61" y="195.2">GND</text>
<text x="221.3" y="197.2">Size</text>
<text x="229.7" y="197.4">Document Number</text>
<text x="285.5" y="197.2">Rev</text>
<text x="286.3" y="200.5">V1.0</text>
<text x="221.8" y="204.8">Date:</text>
<text x="269.3" y="204.8">Sheet</text>
<text x="281.7" y="204.8">of</text>
</g>
<g font-size="2.3" fill="#000080">
<text x="78.8" y="32.6">CN2</text>
<text x="203.2" y="32.6">CN3</text>
<text x="78.8" y="93.6">CON40A</text>
<text x="203.2" y="93.6">CON40A</text>
<text x="25.4" y="121.5">J9</text>
<text x="27.5" y="120.2">TYPE-C-31-M-12</text>
<text x="94" y="131.1">C87</text>
<text x="127" y="131.7">U16</text>
<text x="92.5" y="133.9">0.1uF</text>
<text x="165.1" y="141.8">C88</text>
<text x="165.1" y="146.9">0.1uF</text>
<text x="91.5" y="159.6">Y3</text>
<text x="104.2" y="159.6">12MHz</text>
<text x="137.2" y="159.6">CH340G</text>
<text x="91.5" y="169.8">Y4</text>
<text x="106.7" y="169.8">NC</text>
<text x="79.8" y="179.7">22pF</text>
<text x="81.3" y="176.9">C89</text>
<text x="102.7" y="179.7">22pF</text>
<text x="104.2" y="176.9">C90</text>
<text x="144.8" y="179.9">J10 DIP-1X2-2P54</text>
<text x="38.1" y="190.1">L4</text>
<text x="144.8" y="190.1">J11 DIP-1X2-2P54</text>
</g>
<g font-size="2.3" fill="#f00">
<text x="41.7" y="44.3">[5]</text>
<text x="42" y="46.8">[5]</text>
<text x="49.6" y="44.3">IO_B8_F8</text>
<text x="49.8" y="46.8">IO_B8_D8</text>
<text x="107.2" y="44.3">IO_B8_F7</text>
<text x="107.2" y="46.8">IO_B8_E8</text>
<text x="123.2" y="44.3">[5]</text>
<text x="123.2" y="46.8">[5]</text>
<text x="155" y="44.3">[5]</text>
<text x="156.3" y="46.8">[5]</text>
<text x="162.9" y="44.3">IO_B7_B9</text>
<text x="164.1" y="46.8">IO_B7_F9</text>
<text x="178.4" y="47.6">ADC_D4</text>
<text x="178.4" y="45">ADC_D2</text>
<text x="178.4" y="42.5">ADC_D0</text>
<text x="229.2" y="45">ADC_D3</text>
<text x="229.2" y="42.5">ADC_D1</text>
<text x="229.2" y="47.6">ADC_D5</text>
<text x="241.9" y="46.8">IO_B7_A15</text>
<text x="241.9" y="44.3">IO_B7_F11</text>
<text x="258.9" y="46.8">[5]</text>
<text x="258.9" y="44.3">[5]</text>
<text x="41.7" y="49.4">[5]</text>
<text x="41.7" y="51.9">[5]</text>
<text x="49.6" y="49.4">IO_B8_E7</text>
<text x="49.6" y="51.9">IO_B8_D6</text>
<text x="107.2" y="49.4">IO_B8_C6</text>
<text x="107.2" y="51.9">IO_B8_E6</text>
<text x="123" y="49.4">[5]</text>
<text x="123.2" y="51.9">[5]</text>
<text x="155" y="49.4">[5]</text>
<text x="155" y="51.9">[5]</text>
<text x="162.9" y="49.4">IO_B7_B11</text>
<text x="162.9" y="51.9">IO_B7_B12</text>
<text x="178.4" y="50.1">ADC_D6</text>
<text x="226.6" y="52.7">ADC_CLK</text>
<text x="229.2" y="50.1">ADC_D7</text>
<text x="241.9" y="49.4">IO_B7_A11</text>
<text x="241.9" y="51.9">IO_B7_A12</text>
<text x="258.9" y="49.4">[5]</text>
<text x="258.9" y="51.9">[5]</text>
<text x="42" y="54.4">[5]</text>
<text x="42" y="59.5">[5]</text>
<text x="49.8" y="54.4">IO_B8_A2</text>
<text x="49.8" y="59.5">IO_B8_A8</text>
<text x="107.2" y="54.4">IO_B8_C8</text>
<text x="107.2" y="59.5">IO_B8_B8</text>
<text x="123" y="59.5">[5]</text>
<text x="123.2" y="54.4">[5]</text>
<text x="155" y="59.5">[5]</text>
<text x="156.3" y="54.4">[5]</text>
<text x="162.9" y="59.5">IO_B7_F10</text>
<text x="164.1" y="54.4">IO_B7_A9</text>
<text x="178.4" y="57.7">DAC_D7</text>
<text x="229.2" y="57.7">DAC_D6</text>
<text x="241.9" y="54.4">IO_B7_A13</text>
<text x="241.9" y="59.5">IO_B7_C9</text>
<text x="257.9" y="59.5">[5]</text>
<text x="258.9" y="54.4">[5]</text>
<text x="42" y="62.1">[5]</text>
<text x="42" y="64.6">[5]</text>
<text x="49.8" y="62.1">IO_B8_A7</text>
<text x="49.8" y="64.6">IO_B8_F6</text>
<text x="107.2" y="62.1">IO_B8_B7</text>
<text x="107.2" y="64.6">IO_B8_A6</text>
<text x="123" y="62.1">[5]</text>
<text x="123" y="64.6">[5]</text>
<text x="155" y="64.6">[5]</text>
<text x="155" y="62.1">[5]</text>
<text x="162.9" y="64.6">IO_B7_A10</text>
<text x="162.9" y="62.1">IO_B7_B13</text>
<text x="178.4" y="60.3">DAC_D5</text>
<text x="178.4" y="62.8">DAC_D3</text>
<text x="178.4" y="65.4">DAC_D1</text>
<text x="229.2" y="60.3">DAC_D4</text>
<text x="229.2" y="62.8">DAC_D2</text>
<text x="229.2" y="65.4">DAC_D0</text>
<text x="241.9" y="62.1">IO_B7_D9</text>
<text x="241.9" y="64.6">IO_B7_A14</text>
<text x="257.9" y="62.1">[5]</text>
<text x="258.9" y="64.6">[5]</text>
<text x="42" y="67.1">[5]</text>
<text x="42" y="69.7">[5]</text>
<text x="49.8" y="67.1">IO_B8_A5</text>
<text x="49.8" y="69.7">IO_B8_A4</text>
<text x="107" y="67.1">IO_B8_B6</text>
<text x="107.2" y="69.7">IO_B8_B5</text>
<text x="123" y="67.1">[5]</text>
<text x="123" y="69.7">[5]</text>
<text x="155" y="67.1">[5]</text>
<text x="155" y="69.4">[5]</text>
<text x="162.9" y="67.1">IO_B7_B10</text>
<text x="162.9" y="69.4">IO_B7_B14</text>
<text x="229.2" y="67.9">DAC_CLK</text>
<text x="241.9" y="67.1">IO_B7_E11</text>
<text x="241.9" y="69.7">IO_B7_E10</text>
<text x="258.9" y="67.1">[5,9]</text>
<text x="258.9" y="69.7">[5,9]</text>
<text x="42" y="74.8">[5]</text>
<text x="42" y="77.3">[5]</text>
<text x="49.8" y="74.8">IO_B8_B4</text>
<text x="49.8" y="77.3">IO_B8_B3</text>
<text x="107.2" y="74.8">IO_B8_A3</text>
<text x="107.2" y="77.3">IO_B8_D5</text>
<text x="123" y="74.8">[5]</text>
<text x="123" y="77.3">[5]</text>
<text x="154.7" y="74.8">[5]</text>
<text x="154.7" y="77.3">[5]</text>
<text x="162.6" y="74.8">IO_B7_D11</text>
<text x="162.6" y="77.3">IO_B7_C14</text>
<text x="241.9" y="74.8">IO_B7_C11</text>
<text x="241.9" y="77.3">IO_B7_D12</text>
<text x="259.1" y="74.8">[5]</text>
<text x="259.1" y="77.3">[5]</text>
<text x="41.7" y="82.4">[4]</text>
<text x="42" y="79.8">[5]</text>
<text x="49.6" y="82.4">IO_B1_D1</text>
<text x="49.8" y="79.8">IO_B8_C3</text>
<text x="107.2" y="82.4">IO_B1_C2</text>
<text x="107.2" y="79.8">IO_B8_D3</text>
<text x="123" y="79.8">[5]</text>
<text x="123.2" y="82.4">[4]</text>
<text x="155.5" y="82.4">[4]</text>
<text x="156.3" y="79.8">[5]</text>
<text x="163.4" y="82.4">UART2_TX</text>
<text x="164.1" y="79.8">IO_B7_E9</text>
<text x="241.9" y="82.4">UART2_RX</text>
<text x="241.9" y="79.8">IO_B7_D14</text>
<text x="258.9" y="82.4">[4]</text>
<text x="259.1" y="79.8">[5]</text>
<text x="40.9" y="84.9">[4]</text>
<text x="48.8" y="84.9">IO_B4_L10</text>
<text x="107.2" y="84.9">IO_B4_K10</text>
<text x="124.2" y="84.9">[4]</text>
<text x="153.5" y="84.9">[4,9]</text>
<text x="163.4" y="84.9">UART3_TX</text>
<text x="241.9" y="84.9">UART3_RX</text>
<text x="258.9" y="84.9">[4,9]</text>
<text x="112.3" y="139.2">TXD</text>
<text x="112.3" y="141.8">RXD</text>
<text x="132.6" y="174.8">RXD</text>
<text x="160.6" y="176.1">UART1_TX</text>
<text x="177.1" y="176.1">[4]</text>
<text x="132.6" y="185">TXD</text>
<text x="160.6" y="186.3">UART1_RX</text>
<text x="177.6" y="186.3">[4]</text>
</g>
<g font-size="2.3" fill="#004080">
<text x="35.6" y="125.6">GND1</text>
<text x="34.5" y="128.1">VBUS1</text>
<text x="37.4" y="130.6">CC1</text>
<text x="37.4" y="135.7">DN1</text>
<text x="37.5" y="133.2">DP1</text>
<text x="34.5" y="140.8">VBUS2</text>
<text x="35.6" y="143.3">GND2</text>
<text x="36" y="138.3">SBU1</text>
<text x="128.3" y="138.3">GND</text>
<text x="128.3" y="140.8">TXD</text>
<text x="128.3" y="143.3">RXD</text>
<text x="140.6" y="140.8">R232</text>
<text x="141.3" y="138.3">VCC</text>
<text x="141.5" y="143.3">RTS</text>
<text x="128.3" y="145.9">V3</text>
<text x="128.3" y="148.4">UD+</text>
<text x="141.1" y="148.4">DCD</text>
<text x="141.4" y="145.9">DTR</text>
<text x="34.5" y="153.5">VBUS3</text>
<text x="35.6" y="151">GND3</text>
<text x="128.3" y="151">UD-</text>
<text x="128.3" y="153.5">XI</text>
<text x="141.3" y="153.5">DSR</text>
<text x="143.8" y="151">RI</text>
<text x="36" y="156">SBU2</text>
<text x="37.4" y="158.6">DN2</text>
<text x="37.5" y="161.1">DP2</text>
<text x="128.3" y="156">XO</text>
<text x="141.5" y="156">CTS</text>
<text x="34.5" y="166.2">VBUS4</text>
<text x="37.4" y="163.7">CC2</text>
<text x="35.6" y="168.7">GND4</text>
<text x="29" y="176.6" transform="rotate(-90 29 176.6)">SH6</text>
<text x="31.6" y="176.6" transform="rotate(-90 31.6 176.6)">SH5</text>
<text x="34.1" y="176.6" transform="rotate(-90 34.1 176.6)">SH4</text>
<text x="36.7" y="176.6" transform="rotate(-90 36.7 176.6)">SH3</text>
<text x="39.2" y="176.6" transform="rotate(-90 39.2 176.6)">SH2</text>
<text x="41.7" y="176.6" transform="rotate(-90 41.7 176.6)">SH1</text>
</g>
<g font-size="2">
<text x="241.3" y="181.2">东莞野火电子技术有限公司</text>
<text x="241.3" y="183.5">https://fire-stm32.taobao.com</text>
<text x="246.2" y="191.1">野火_EP4CE10_Mini_原理图</text>
<text x="222.3" y="199.5">A4</text>
<text x="252.3" y="199.5">引出IO</text>
<text x="230.2" y="204.3">Friday, January 03, 2020</text>
<text x="276.9" y="204.3">12</text>
<text x="286.3" y="204.3">12</text>
</g>
</svg>
